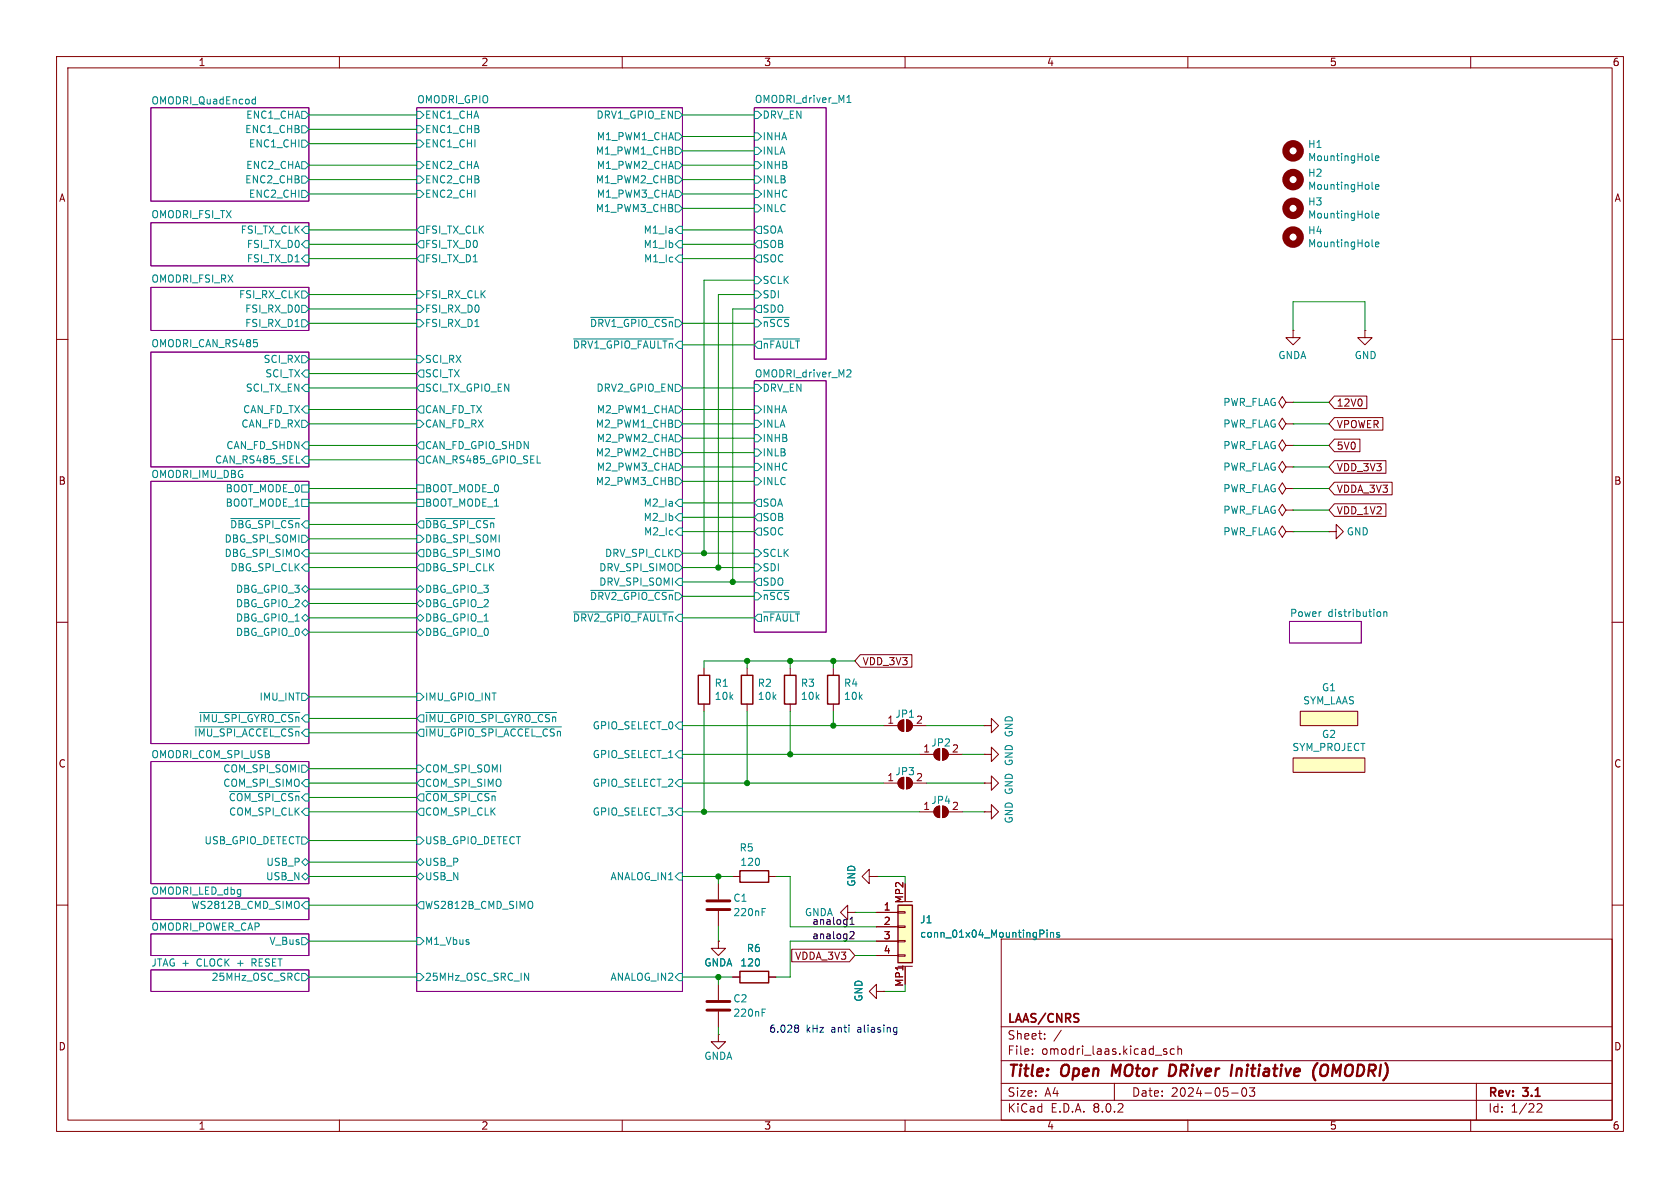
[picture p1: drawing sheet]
<svg xmlns="http://www.w3.org/2000/svg" width="297mm" height="210mm" viewBox="0 0 297 210" stroke-linecap="round" stroke-linejoin="round" font-family="sans-serif">
<g fill="none" stroke="#840000" stroke-width=".18">
<path d="M10 10h277v190h-277zM12 12h273v186h-273zM60 10v2M110 10v2M160 10v2M210 10v2M260 10v2M10 60h2M285 60h2M227.3 78.7l-.6-1-.6 1 .6 1.1 .6-1.1h1.3M227.3 74.9l-.6-1-.6 1 .6 1 .6-1h1.3M227.3 71.1l-.6-1-.6 1 .6 1 .6-1h1.3"/>
<path d="M228.6 78.7h.1M228.6 74.9h.1M228.6 71.1h.1M227.3 94l-.6-1-.6 1 .6 1 .6-1h1.3M227.3 90.2l-.6-1-.6 1 .6 1 .6-1h1.3M227.3 86.4l-.6-1.1-.6 1.1 .6 1 .6-1h1.3M227.3 82.6l-.6-1.1-.6 1.1 .6 1 .6-1h1.3M228.6 94h.1M228.6 90.2h.1M228.6 86.4h.1M228.6 82.6h.1M234.9 94h1.3v-1.3l1.3 1.3-1.3 1.3v-1.3"/>
<path d="M234.9 94h.1M10 110h2M285 110h2M156.2 138.4h2.5M159 137.7l.8-.3v2a1.02 1.02 0 0 1-1-.6 1.02 1.02 0 0 1 .2-1.1zM160.3 137.4a1.02 1.02 0 0 1 1 1 1.02 1.02 0 0 1-1 1zM161.3 138.4h2.5M10 160h2M285 160h2M177 166h108v32h-108zM60 198v2M110 198v2"/>
<path d="M160 198v2M177 194.5h108M177 191.5h108M177 187.5h108M177 181.5h108M182.5 186.3v.1M182.5 185.5v.1M184.7 183.6v.1M184.7 182.8v.1M187.6 182.1l-1.3 2M197 191.5v3M205.9 185.9l.3 .1 .1 .2-.2 .2h-.3"/>
<path d="M205.9 185.4l.3 .1M207.6 185.5l-.4-.1-.3 .3v.4l.1 .2h.6M208.2 185.5l.3-.1 .3 .1 .1 .9M208.2 184.9v1.5M210 198v2M217.7 193.2h1.2M219.7 192.4l.2-.1a.81 .81 0 0 1 .6 .6 .81 .81 0 0 1-.3 .8l-.2 .1a.81 .81 0 0 1-.3-1.4zM220.9 192.3h.9l-.5 .6 .4 .1v.7l-.2 .1h-.4l-.2-.1M260 198v2M261 191.5v6.5M271.7 195.2l.6-.1 .2 .1 .1 .3-.9 1.1h.9"/>
</g>
<path d="M196.8 188.2l-.3 2M207.6 188.3l-.7-.1-.3 2h.5l.5-.3M218.7 188.9l-.2 1.3M219.3 188.9l-.6 .2M232.3 190.6l.2 .4M232.9 187.9l-.6 .9M234.6 188.3a.73 .73 0 0 0-1.1 .6l-.1 .6v.4l.2 .2a.71 .71 0 0 0 1-.2" fill="none" stroke="#840000" stroke-width=".4"/>
<g fill="none" stroke="#840084" stroke-width=".18">
<path d="M26.7 19.1h27.9v16.5h-27.9zM73.7 19.1h46.9v156.2h-46.9zM133.3 19.1h12.7v44.4h-12.7zM26.7 39.4h27.9v7.6h-27.9zM26.7 50.8h27.9v7.6h-27.9zM26.7 62.2h27.9v20.4h-27.9zM133.3 67.3h12.7v44.5h-12.7zM26.7 85.1h27.9v46.3h-27.9zM228 109.9h12.7v3.8h-12.7zM26.7 134.6h27.9v21.6h-27.9zM26.7 158.8h27.9v3.8h-27.9zM26.7 171.5h27.9v3.8h-27.9z"/>
<path d="M26.7 165.1h27.9v3.8h-27.9z"/>
</g>
<g fill="none" stroke="#008484" stroke-width=".18">
<path d="M44.7 18.3h.5M44.7 17.6h.5M45.2 17.1v1.3M53.3 19.7h.7l.6 .6-.6 .7h-.7zM73.7 19.7h.6l.6 .6-.6 .7h-.6zM119.4 19.7h.6l.6 .6-.6 .7h-.6zM133.3 19.7h.7l.6 .6-.6 .7h-.7zM149.7 18.1h.7M149.7 17.2l.4-.3v1.2M53.3 22.2h.7l.6 .7-.6 .6h-.7zM53.3 28.6h.7l.6 .6-.6 .6h-.7zM53.3 24.8h.7l.6 .6-.6 .6h-.7z"/>
<path d="M53.3 33.7h.7l.6 .6-.6 .6h-.7zM53.3 31.1h.7l.6 .7-.6 .6h-.7zM73.7 22.2h.6l.6 .7-.6 .6h-.6zM73.7 24.8h.6l.6 .6-.6 .6h-.6zM73.7 28.6h.6l.6 .6-.6 .6h-.6zM73.7 31.1h.6l.6 .7-.6 .6h-.6zM73.7 33.7h.6l.6 .6-.6 .6h-.6zM119.4 23.5h.6l.6 .6-.6 .7h-.6zM119.4 26h.6l.6 .7-.6 .6h-.6zM119.4 28.6h.6l.6 .6-.6 .6h-.6zM119.4 31.1h.6l.6 .7-.6 .6h-.6zM119.4 33.7h.6l.6 .6-.6 .6h-.6z"/>
<path d="M119.4 36.2h.6l.6 .6-.6 .7h-.6zM133.3 23.5h.7l.6 .6-.6 .7h-.7zM133.3 26h.7l.6 .7-.6 .6h-.7zM133.3 28.6h.7l.6 .6-.6 .6h-.7zM133.3 31.1h.7l.6 .7-.6 .6h-.7zM133.3 33.7h.7l.6 .6-.6 .6h-.7zM133.3 36.2h.7l.6 .6-.6 .7h-.7zM242.6 33.3l.1 .2M243.2 33l.6-.1-.1-.2-.4-.1-.1 .2v.6h.5M53.3 54h.7l.6 .6-.6 .6h-.7zM53.3 56.5h.7l.6 .7-.6 .6h-.7zM53.3 51.4h.7l.6 .7-.6 .6h-.7z"/>
<path d="M54 42.5h.6v1.3h-.6l-.7-.6zM54 45.1h.6v1.3h-.6l-.7-.7zM54 40h.6v1.3h-.6l-.7-.7zM73.7 54h.6l.6 .6-.6 .6h-.6zM73.7 56.5h.6l.6 .7-.6 .6h-.6zM73.7 51.4h.6l.6 .7-.6 .6h-.6zM74.3 45.1h.6v1.3h-.6l-.6-.7zM74.3 42.5h.6v1.3h-.6l-.6-.6zM74.3 40h.6v1.3h-.6l-.6-.7zM101.4 59.9h17.7M104.4 56.1h14.7M119.4 40.6l.6-.6h.6v1.3h-.6z"/>
<path d="M120 42.5h.6v1.3h-.6l-.6-.6zM120 45.1h.6v1.3h-.6l-.6-.7zM133.3 48.9h.7l.6 .6-.6 .7h-.7zM133.3 51.4h.7l.6 .7-.6 .6h-.7zM133.3 56.5h.7l.6 .7-.6 .6h-.7zM134 45.1h.6v1.3h-.6l-.7-.7zM134 42.5h.6v1.3h-.6l-.7-.6zM134 40h.6v1.3h-.6l-.7-.7zM134 54h.6v1.2h-.6l-.7-.6zM134.9 59.9h6.4M134.9 56.1h4.6M53.3 62.9h.7l.6 .6-.6 .6h-.7z"/>
<path d="M53.3 74.3h.7l.6 .6-.6 .7h-.7zM54 67.9h.6v1.3h-.6l-.7-.6zM54 65.4h.6v1.3h-.6l-.7-.7zM54 71.8h.6v1.2h-.6l-.7-.6zM54 78.1h.6v1.3h-.6l-.7-.7zM73.7 74.3h.6l.6 .6-.6 .7h-.6zM73.7 62.9h.6l.6 .6-.6 .6h-.6zM74.3 71.8h.6v1.2h-.6l-.6-.6zM74.3 78.1h.6v1.3h-.6l-.6-.7zM74.3 65.4h.6v1.3h-.6l-.6-.7zM74.3 67.9h.6v1.3h-.6l-.6-.6zM119.4 67.9h.6l.6 .7-.6 .6h-.6z"/>
<path d="M119.4 71.8h.6l.6 .6-.6 .6h-.6zM119.4 74.3h.6l.6 .6-.6 .7h-.6zM119.4 76.8h.6l.6 .7-.6 .6h-.6zM119.4 79.4h.6l.6 .6-.6 .6h-.6zM133.3 71.8h.7l.6 .6-.6 .6h-.7zM133.3 74.3h.7l.6 .6-.6 .7h-.7zM133.3 76.8h.7l.6 .7-.6 .6h-.7zM133.3 79.4h.7l.6 .6-.6 .6h-.7zM133.3 67.9h.7l.6 .7-.6 .6h-.7zM134 60.3h.6v1.3h-.6l-.7-.6zM149.9 65.4h.4l.1 .3-.7 .9h.7M40.8 91.7h12.2"/>
<path d="M52.4 81.9h.6M53.3 94.6h.7l.6 .7-.6 .6h-.7zM53.3 85.7h1.3v1.3h-1.3zM53.3 88.3h1.3v1.2h-1.3zM54 99.7h.6v1.3h-.6l-.7-.7zM54 97.2h.6v1.2h-.6l-.7-.6zM54 80.6h.6v1.3h-.6l-.7-.6zM73.7 94.6h.6l.6 .7-.6 .6h-.6zM73.7 85.7h1.2v1.3h-1.2zM73.7 88.3h1.2v1.2h-1.2zM74.3 97.2h.6v1.2h-.6l-.6-.6zM74.3 99.7h.6v1.3h-.6l-.6-.7z"/>
<path d="M74.3 80.6h.6v1.3h-.6l-.6-.6zM74.3 92.1h.6v1.2h-.6l-.6-.6zM75.3 91.7h12.2M95 81.9h.6M119.4 99.7h.6l.6 .6-.6 .7h-.6zM119.4 97.2h.6l.6 .6-.6 .6h-.6zM119.4 81.9h.6l.6 .7-.6 .6h-.6zM119.4 84.5h.6l.6 .6-.6 .6h-.6zM119.4 94l.6-.7h.6v1.3h-.6zM120 88.3h.6v1.2h-.6l-.6-.6zM120 90.8h.6v1.3h-.6l-.6-.7zM133.3 81.9h.7l.6 .7-.6 .6h-.7z"/>
<path d="M133.3 84.5h.7l.6 .6-.6 .6h-.7zM133.3 97.2h.7l.6 .6-.6 .6h-.7zM133.3 99.7h.7l.6 .6-.6 .7h-.7zM134 93.3h.6v1.3h-.6l-.7-.6zM134 90.8h.6v1.3h-.6l-.7-.7zM134 88.3h.6v1.2h-.6l-.7-.6zM53.3 109.2l.7-.6 .6 .6-.6 .7zM53.3 106.7l.7-.7 .6 .7-.6 .6zM53.3 104.1l.7-.6 .6 .6-.6 .7zM54 111.1l.6 .7-.6 .6-.7-.6zM73.7 104.1l.6-.6 .6 .6-.6 .7zM73.7 106.7l.6-.7 .6 .7-.6 .6z"/>
<path d="M73.7 111.8l.6-.7 .6 .7-.6 .6zM74.3 108.6l.6 .6-.6 .7-.6-.7zM101.4 108.2h17.7M104.4 104.4h14.7M120 102.2h.6v1.3h-.6l-.6-.6zM133.3 104.8h.7l.6 .6-.6 .6h-.7zM134 102.2h.6v1.3h-.6l-.7-.6zM134 108.6h.6v1.3h-.6l-.7-.7zM134.9 108.2h6.4M134.9 104.4h4.6M243.7 108.1l.3 .1 .1 .2-.1 .5-.3 .1M244.6 108.3l.2-.2 .3 .1 .1 .8"/>
<path d="M244.6 108.1v.9M34.5 128.5h18.5M35.3 126h17.7M40.6 139.9h12.4M53.3 122.6h.7l.6 .6-.6 .6h-.7zM53.3 135.3h.7l.6 .6-.6 .6h-.7zM54 137.8h.6v1.3h-.6l-.7-.7zM73.7 135.3h.6l.6 .6-.6 .6h-.6zM73.7 122.6h.6l.6 .6-.6 .6h-.6zM74.3 137.8h.6v1.3h-.6l-.6-.7zM74.3 126.4h.6v1.2h-.6l-.6-.6zM74.3 128.9h.6v1.3h-.6l-.6-.7z"/>
<path d="M75.3 126h23.1M75.3 128.5h24M75.3 139.9h12.4M119.4 133.4l.6-.7h.6v1.3h-.6zM120 127.6h.6v1.3h-.6l-.6-.6zM120 137.8h.6v1.3h-.6l-.6-.7zM52.7 159.4a.9 .9 0 0 1 0 1.1M53.3 154.9l.7-.6 .6 .6-.6 .7zM53.3 148h.7l.6 .6-.6 .6h-.7zM53.3 152.4l.7-.6 .6 .6-.6 .6zM54 159.4h.6v1.3h-.6l-.7-.7zM54 142.9h.6v1.2h-.6l-.7-.6z"/>
<path d="M73.7 154.9l.6-.6 .6 .6-.6 .7zM73.7 152.4l.6-.6 .6 .6-.6 .6zM73.7 148h.6l.6 .6-.6 .6h-.6zM74.3 142.9h.6v1.2h-.6l-.6-.6zM74.3 140.3h.6v1.3h-.6l-.6-.6zM74.3 159.4h.6v1.3h-.6l-.6-.7zM94 159.4a.9 .9 0 0 1 0 1.1M120 154.3h.6v1.3h-.6l-.6-.7zM120 142.9h.6v1.2h-.6l-.6-.6zM53.3 172.1h.7l.6 .6-.6 .7h-.7zM53.3 165.7h.7l.6 .7-.6 .6h-.7zM73.7 165.7h.6l.6 .7-.6 .6h-.6z"/>
<path d="M73.7 172.1h.6l.6 .6-.6 .7h-.6zM92.7 172l.8 1.3v-1.3M120 172.1h.6v1.3h-.6l-.6-.7z"/>
</g>
<g fill="#840000" stroke="#840000" stroke-width=".18">
<path d="M159 137.7l.8-.3v2a1.02 1.02 0 0 1-1-.6 1.02 1.02 0 0 1 .2-1.1z"/>
<path d="M160.3 137.4a1.02 1.02 0 0 1 1 1 1.02 1.02 0 0 1-1 1z"/>
</g>
<circle cx="228.6" cy="31.7" r="1.27" fill="none" stroke="#840000" stroke-width="1.3"/>
<path d="M228.6 134h12.7v2.5h-12.7z" fill="#ffffc2"/>
<path d="M228.6 58.4v1.3h-1.3l1.3 1.3 1.3-1.3h-1.3M228.6 58.4h.1M241.3 58.4v1.3h1.3l-1.3 1.3-1.3-1.3h1.3M241.3 58.4h.1M228.6 134h12.7v2.5h-12.7z" fill="none" stroke="#840000" stroke-width=".18"/>
<g fill="none" stroke="#840000" stroke-width="1.3">
<circle cx="228.6" cy="26.7" r="1.27"/>
<circle cx="228.6" cy="36.8" r="1.27"/>
</g>
<path d="M242.6 38.4l.1 .2M242.6 28.2l.1 .2M243.2 38.1l.6-.1-.1-.2-.4-.1-.1 .2v.6h.5M243.2 28l.6-.2-.1-.2-.4-.1-.1 .2v.6h.5" fill="none" stroke="#008484" stroke-width=".18"/>
<path d="M229.9 125.7h10.1v2.6h-10.1z" fill="#ffffc2"/>
<g fill="none" stroke="#840000" stroke-width=".18">
<path d="M124.5 118.1v1.3M132.1 118.1v1.3M139.7 118.1v1.3M147.3 118.1v1.3M124.5 124.5v1.2M132.1 124.5v1.2M139.7 124.5v1.2M147.3 124.5v1.2M162.6 133.4h2.5M165.4 132.6l.7-.3v2.1a1.02 1.02 0 0 1-.9-.7 1.02 1.02 0 0 1 .2-1.1zM166.6 132.3a1.02 1.02 0 0 1 1 1.1 1.02 1.02 0 0 1-1 1zM167.6 133.4h2.6"/>
<path d="M174 138.4h1.3v1.3l1.2-1.3-1.2-1.2v1.2M174 138.4h.1M174 128.3h1.3v1.2l1.2-1.2-1.2-1.3v1.3M174 128.3h.1M174 133.4h1.3v1.2l1.2-1.2-1.2-1.3v1.3M174 133.4h.1M229.9 125.7h10.1v2.6h-10.1zM127 156.2v2.8M153.7 154.9v1.3l-1.3-1.3 1.3-1.2v1.2h1.2M154.9 154.9h.1M162.6 143.5h2.5M165.4 142.8l.7-.3v2a1.02 1.02 0 0 1-.9-.6 1.02 1.02 0 0 1 .2-1.1z"/>
<path d="M166.6 142.5a1.02 1.02 0 0 1 1 1 1.02 1.02 0 0 1-1 1zM167.6 143.5h2.6M174 143.5h1.3v1.3l1.2-1.3-1.2-1.3v1.3M174 143.5h.1M127 166.4v1.2h1.3l-1.3 1.3-1.3-1.3h1.3M127 166.4h.1M127 161v2.8M129.5 172.7h1.3M135.9 172.7h1.3M149.9 161.3v-1.3l-1.3 1.3 1.3 1.3v-1.3h1.2M151.1 161.3h.1"/>
</g>
<circle cx="228.6" cy="41.9" r="1.27" fill="none" stroke="#840000" stroke-width="1.3"/>
<path d="M242.6 43.5l.1 .1M243.2 43.2l.6-.1-.1-.3h-.4l-.1 .2v.6h.5M134.7 161.2h.5M134.7 160.6h.6" fill="none" stroke="#008484" stroke-width=".18"/>
<path d="M123.4 119.4h2.1v5.1h-2.1zM131.1 119.4h2v5.1h-2zM138.7 119.4h2v5.1h-2zM146.3 119.4h2v5.1h-2zM130.8 171.7h5.1v2h-5.1z" fill="none" stroke="#840000" stroke-width=".25"/>
<path d="M125 159.3h4M125 160.8h4" fill="none" stroke="#840000" stroke-width=".51"/>
<g fill="#840000" stroke="#840000" stroke-width=".18">
<path d="M165.4 142.8l.7-.3v2a1.02 1.02 0 0 1-.9-.6 1.02 1.02 0 0 1 .2-1.1z"/>
<path d="M166.6 142.5a1.02 1.02 0 0 1 1 1 1.02 1.02 0 0 1-1 1z"/>
<path d="M165.4 132.6l.7-.3v2.1a1.02 1.02 0 0 1-.9-.7 1.02 1.02 0 0 1 .2-1.1z"/>
<path d="M166.6 132.3a1.02 1.02 0 0 1 1 1.1 1.02 1.02 0 0 1-1 1z"/>
</g>
<path d="M158.7 160h2.6v10.2h-2.6z" fill="#ffffc2"/>
<g fill="none" stroke="#840000" stroke-width=".18">
<path d="M235.9 70h5.7v2.2h-5.7l-1-1.1zM235.9 77.6h4.5v2.3h-4.5l-1-1.2zM235.9 73.8h8.6v2.2h-8.6l-1-1.1zM235.9 89.1h9.1v2.2h-9.1l-1-1.1zM235.9 85.2h10.2v2.3h-10.2l-1-1.1zM235.9 81.4h9.1v2.3h-9.1l-1-1.1zM152.1 115.7h9.1v2.3h-9.1l-1-1.2zM156.2 128.3h2.5M159 127.6l.8-.3v2a1.02 1.02 0 0 1-1-.6 1.02 1.02 0 0 1 .2-1.1zM160.3 127.3a1.02 1.02 0 0 1 1 1 1.02 1.02 0 0 1-1 1zM161.3 128.3h2.5M129.5 154.9h1.3"/>
<path d="M135.9 154.9h1.3M154.9 154.9h.1M158.7 159.4h2.6M160 156.2v3.1M127 166.4h.1M127 174v2.8M127 178.8v2.8M129.5 172.7h1.3M135.9 172.7h1.3M140 167.8h10.2l.9 1.1-.9 1.1h-10.2zM154.9 175.3v1.2l-1.2-1.2 1.2-1.3v1.3h1.3M154.9 161.3h3.8"/>
<path d="M154.9 163.8h3.8M154.9 166.4h3.8M154.9 168.9h3.8M156.2 175.3h.1M158.7 168.8h1.3v.2h-1.3zM158.7 166.2h1.3v.3h-1.3zM158.7 163.7h1.3v.3h-1.3zM158.7 161.2h1.3v.2h-1.3zM158.7 170.8h2.6M160 170.9v3.1M127 182.9v1.3h1.3l-1.3 1.2-1.3-1.2h1.3M127 182.9h.1"/>
</g>
<path d="M130.8 153.9h5.1v2.1h-5.1zM158.7 160h2.6v10.2h-2.6z" fill="none" stroke="#840000" stroke-width=".25"/>
<path d="M134.7 179h.5M134.7 178.4h.6M184.4 164.5l.2 .2-.2 .3M185.1 164.4v.1M185.1 164.8v.9M185.7 164.8v.9M185.7 165l.2-.2 .3 .1 .1 .8M187.3 164.9l-.3-.1-.2 .2 .1 .2 .4 .1v.3h-.5" fill="none" stroke="#008484" stroke-width=".18"/>
<path d="M125 178.6h4M125 177h4" fill="none" stroke="#840000" stroke-width=".51"/>
<g fill="#840000" stroke="#840000" stroke-width=".18">
<path d="M159 127.6l.8-.3v2a1.02 1.02 0 0 1-1-.6 1.02 1.02 0 0 1 .2-1.1z"/>
<path d="M160.3 127.3a1.02 1.02 0 0 1 1 1 1.02 1.02 0 0 1-1 1z"/>
</g>
<path d="M150.3 163.4h.7M150.3 162.5l.3-.4v1.3M150.3 164.7h.4l.3 .3-.8 .9h.8" fill="none" stroke="#000" stroke-width=".18"/>
<path d="M140.7 181.2h.2l.3 .2-.3 .3M140.7 181.7h.2M140.9 181.7l.3 .3v.2l-.3 .3h-.2M158.2 181.6l.3 .1M158.5 182.4l-.3 .1M158.5 181.6v1l-.2 .3" fill="none" stroke="#0000c2" stroke-width=".18"/>
<g fill="none" stroke="#008400" stroke-width=".18">
<path d="M54.6 20.3h19.1M54.6 22.9h19.1M54.6 25.4h19.1M54.6 29.2h19.1M54.6 34.3h19.1M54.6 31.8h19.1M120.6 20.3h12.7M120.6 29.2h12.7M120.6 34.3h12.7M120.6 31.8h12.7M120.6 24.1h12.7M120.6 26.7h12.7"/>
<path d="M120.6 36.8h12.7M54.6 57.2h19.1M54.6 40.6h19.1M54.6 52.1h19.1M54.6 43.2h19.1M54.6 54.6h19.1M54.6 45.7h19.1M120.6 57.2h12.7M120.6 40.6h12.7M120.6 43.2h12.7M120.6 45.7h12.7M133.3 52.1h-6.3v48.2"/>
<path d="M133.3 54.6h-3.8v48.3M133.3 49.5h-8.8v48.3M228.6 58.4v-5.1h12.7v5.1M54.6 72.4h19.1M54.6 68.6h19.1M54.6 63.5h19.1M54.6 66h19.1M54.6 74.9h19.1M54.6 78.7h19.1M120.6 72.4h12.7M120.6 68.6h12.7M120.6 74.9h12.7"/>
<path d="M120.6 61h12.7M120.6 77.5h12.7M228.6 74.9h6.3M228.6 78.7h6.3M228.6 71.1h6.3M54.6 86.4h19.1M54.6 81.3h19.1M54.6 88.9h19.1M54.6 97.8h19.1M54.6 95.3h19.1M54.6 92.7h19.1M120.6 94h12.7"/>
<path d="M120.6 82.6h12.7M120.6 91.4h12.7M120.6 88.9h12.7M120.6 97.8h12.7M120.6 80h12.7M120.6 85.1h12.7M228.6 86.4h6.3M228.6 94h6.3M228.6 90.2h6.3M228.6 82.6h6.3M54.6 100.3h19.1M54.6 111.8h19.1"/>
<path d="M54.6 109.2h19.1M54.6 106.7h19.1M54.6 104.1h19.1M120.6 100.3h12.7M120.6 102.9h12.7M120.6 109.2h12.7M120.6 105.4h12.7M132.1 116.8v1.3M139.7 116.8v1.3M147.3 116.8v1.3M151.1 116.8h-26.6v1.3M54.6 138.4h19.1"/>
<path d="M54.6 127h19.1M54.6 129.5h19.1M54.6 135.9h19.1M54.6 123.2h19.1M120.6 133.4h42M120.6 128.3h35.6M120.6 138.4h35.6M124.5 125.7v17.8M132.1 125.7v12.7M139.7 125.7v7.7M147.3 125.7v2.6M163.8 128.3h10.2"/>
<path d="M163.8 138.4h10.2M170.2 133.4h3.8M54.6 154.9h19.1M54.6 143.5h19.1M54.6 141h19.1M54.6 148.6h19.1M54.6 152.4h19.1M120.6 154.9h8.9M120.6 143.5h42M127 154.9v1.3M137.2 154.9h2.5v8.9h15.2M154.9 154.9h5.1v1.3"/>
<path d="M170.2 143.5h3.8M54.6 172.7h19.1M54.6 166.4h19.1M54.6 160h19.1M120.6 172.7h8.9M127 163.8v2.6M127 172.7v1.3M151.1 168.9h3.8M151.1 161.3h3.8M154.9 166.4h-15.2v6.3h-2.5M160 174v1.3h-3.8M127 181.6v1.3"/>
</g>
<g fill="#008400" stroke="#008400" stroke-width=".18">
<circle cx="127" cy="154.9" r=".46"/>
<circle cx="127" cy="172.7" r=".46"/>
<circle cx="132.1" cy="116.8" r=".46"/>
<circle cx="129.5" cy="102.9" r=".46"/>
<circle cx="127" cy="100.3" r=".46"/>
<circle cx="124.5" cy="97.8" r=".46"/>
<circle cx="147.3" cy="128.3" r=".46"/>
<circle cx="139.7" cy="116.8" r=".46"/>
<circle cx="147.3" cy="116.8" r=".46"/>
<circle cx="132.1" cy="138.4" r=".46"/>
<circle cx="124.5" cy="143.5" r=".46"/>
<circle cx="139.7" cy="133.4" r=".46"/>
</g>
<g font-size="2.8" fill="#840000">
<text x="178" y="190.9">Title:</text>
<text x="187.7" y="190.9">Open</text>
<text x="197.4" y="190.9">MOtor</text>
<text x="208.3" y="190.9">DRiver</text>
<text x="220.1" y="190.9">Initiative</text>
<text x="235.3" y="190.9">(OMODRI)</text>
</g>
<g font-size="2.1" fill="#840000">
<text x="178" y="184">Sheet:</text>
<text x="178" y="181.2">LAAS/CNRS</text>
<text x="178" y="186.7">File:</text>
<text x="184.1" y="186.7">omodri_laas.kicad_sch</text>
<text x="178" y="196.9">KiCad</text>
<text x="178" y="194.1">Size:</text>
<text x="184.7" y="194.1">A4</text>
<text x="185.7" y="196.9">E.D.A.</text>
<text x="193.3" y="196.9">8.0.2</text>
<text x="200" y="194.1">Date:</text>
<text x="207" y="194.1">2024-05-03</text>
<text x="263" y="194.3">Rev:</text>
<text x="263" y="196.9">Id:</text>
<text x="267.1" y="196.9">1/22</text>
<text x="269.4" y="194.3">3.1</text>
</g>
<g font-size="1.8" fill="#840000">
<text x="35" y="11.9">1</text>
<text x="85" y="11.9">2</text>
<text x="135" y="11.9">3</text>
<text x="185" y="11.9">4</text>
<text x="235" y="11.9">5</text>
<text x="285" y="11.9">6</text>
<text x="10.3" y="35.9">A</text>
<text x="285.3" y="35.9">A</text>
<text x="236.2" y="72.1">12V0</text>
<text x="236.2" y="75.9">VPOWER</text>
<text x="236.2" y="79.7">5V0</text>
<text x="236.2" y="83.5">VDD_3V3</text>
<text x="10.3" y="85.9">B</text>
<text x="236.2" y="87.3">VDDA_3V3</text>
<text x="285.3" y="85.9">B</text>
<text x="236.2" y="91.1">VDD_1V2</text>
<text x="152.4" y="117.8">VDD_3V3</text>
<text x="156.8" y="128">1</text>
<text x="161.9" y="128">2</text>
<text x="10.3" y="135.9">C</text>
<text x="163.1" y="133.1">1</text>
<text x="168.2" y="133.1">2</text>
<text x="285.3" y="135.9">C</text>
<text x="156.8" y="138.2">1</text>
<text x="163.1" y="143.3">1</text>
<text x="168.2" y="143.3">2</text>
<text x="156.1" y="161">1</text>
<text x="159.8" y="159.8" transform="rotate(-90 159.8 159.8)">MP2</text>
<text x="156.1" y="163.6">2</text>
<text x="156.1" y="166.1">3</text>
<text x="140.5" y="169.9">VDDA_3V3</text>
<text x="156.1" y="168.7">4</text>
<text x="159.8" y="174.5" transform="rotate(-90 159.8 174.5)">MP1</text>
<text x="10.3" y="185.9">D</text>
<text x="285.3" y="185.9">D</text>
<text x="35" y="199.9">1</text>
<text x="85" y="199.9">2</text>
<text x="135" y="199.9">3</text>
<text x="185" y="199.9">4</text>
<text x="235" y="199.9">5</text>
<text x="285" y="199.9">6</text>
</g>
<g font-size="1.8" fill="#008484">
<text x="26.7" y="18.5">OMODRI_QuadEncod</text>
<text x="43.2" y="23.7">ENC1_CHB</text>
<text x="43.4" y="21.2">ENC1_CHA</text>
<text x="73.7" y="18.3">OMODRI_GPIO</text>
<text x="75" y="21.2">ENC1_CHA</text>
<text x="75" y="23.7">ENC1_CHB</text>
<text x="105.3" y="21.2">DRV1_GPIO_EN</text>
<text x="133.3" y="18.3">OMODRI_driver_M1</text>
<text x="134.7" y="21.2">DRV_EN</text>
<text x="43.9" y="26.3">ENC1_CHI</text>
<text x="75" y="26.3">ENC1_CHI</text>
<text x="105.2" y="27.5">M1_PWM1_CHB</text>
<text x="105.4" y="25">M1_PWM1_CHA</text>
<text x="134.7" y="25">INHA</text>
<text x="134.7" y="27.5">INLA</text>
<text x="231.1" y="26.4">H1</text>
<text x="231.1" y="28.7">MountingHole</text>
<text x="43.2" y="32.6">ENC2_CHB</text>
<text x="43.4" y="30.1">ENC2_CHA</text>
<text x="43.9" y="35.2">ENC2_CHI</text>
<text x="75" y="30.1">ENC2_CHA</text>
<text x="75" y="32.6">ENC2_CHB</text>
<text x="75" y="35.2">ENC2_CHI</text>
<text x="105.2" y="32.6">M1_PWM2_CHB</text>
<text x="105.4" y="30.1">M1_PWM2_CHA</text>
<text x="105.4" y="35.2">M1_PWM3_CHA</text>
<text x="134.7" y="30.1">INHB</text>
<text x="134.7" y="32.6">INLB</text>
<text x="134.7" y="35.2">INHC</text>
<text x="231.1" y="31.4">H2</text>
<text x="231.1" y="33.8">MountingHole</text>
<text x="26.7" y="38.7">OMODRI_FSI_TX</text>
<text x="42.5" y="41.5">FSI_TX_CLK</text>
<text x="75" y="41.5">FSI_TX_CLK</text>
<text x="105.2" y="37.7">M1_PWM3_CHB</text>
<text x="113.7" y="41.5">M1_Ia</text>
<text x="134.7" y="37.7">INLC</text>
<text x="134.7" y="41.5">SOA</text>
<text x="231.1" y="36.5">H3</text>
<text x="231.1" y="38.8">MountingHole</text>
<text x="231.1" y="41.6">H4</text>
<text x="43.5" y="44">FSI_TX_D0</text>
<text x="43.5" y="46.6">FSI_TX_D1</text>
<text x="75" y="46.6">FSI_TX_D1</text>
<text x="75" y="44">FSI_TX_D0</text>
<text x="113.7" y="44">M1_Ib</text>
<text x="113.8" y="46.6">M1_Ic</text>
<text x="134.7" y="46.6">SOC</text>
<text x="134.7" y="44">SOB</text>
<text x="231.1" y="43.9">MountingHole</text>
<text x="26.7" y="50">OMODRI_FSI_RX</text>
<text x="42.1" y="52.9">FSI_RX_CLK</text>
<text x="75" y="52.9">FSI_RX_CLK</text>
<text x="134.7" y="50.4">SCLK</text>
<text x="134.7" y="52.9">SDI</text>
<text x="43.2" y="55.5">FSI_RX_D0</text>
<text x="43.2" y="58">FSI_RX_D1</text>
<text x="75" y="55.5">FSI_RX_D0</text>
<text x="75" y="58">FSI_RX_D1</text>
<text x="104.2" y="58">~{DRV1_GPIO_CSn}</text>
<text x="134.7" y="55.5">SDO</text>
<text x="134.7" y="58">~{nSCS}</text>
<text x="26.7" y="61.5">OMODRI_CAN_RS485</text>
<text x="46.5" y="64.4">SCI_RX</text>
<text x="75" y="64.4">SCI_RX</text>
<text x="101.2" y="61.8">~{DRV1_GPIO_FAULTn}</text>
<text x="134.7" y="61.8">~{nFAULT}</text>
<text x="225.9" y="63.7">GNDA</text>
<text x="239.4" y="63.7">GND</text>
<text x="43.4" y="69.4">SCI_TX_EN</text>
<text x="46.8" y="66.9">SCI_TX</text>
<text x="75" y="66.9">SCI_TX</text>
<text x="75" y="69.4">SCI_TX_GPIO_EN</text>
<text x="105.3" y="69.4">DRV2_GPIO_EN</text>
<text x="133.3" y="66.8">OMODRI_driver_M2</text>
<text x="134.7" y="69.4">DRV_EN</text>
<text x="216.2" y="72">PWR_FLAG</text>
<text x="42.6" y="75.8">CAN_FD_RX</text>
<text x="42.9" y="73.3">CAN_FD_TX</text>
<text x="75" y="73.3">CAN_FD_TX</text>
<text x="75" y="75.8">CAN_FD_RX</text>
<text x="105.2" y="75.8">M2_PWM1_CHB</text>
<text x="105.4" y="73.3">M2_PWM1_CHA</text>
<text x="134.7" y="73.3">INHA</text>
<text x="134.7" y="75.8">INLA</text>
<text x="216.2" y="75.8">PWR_FLAG</text>
<text x="37.9" y="82.1">CAN_RS485_SEL</text>
<text x="39.9" y="79.6">CAN_FD_SHDN</text>
<text x="75" y="82.1">CAN_RS485_GPIO_SEL</text>
<text x="75" y="79.6">CAN_FD_GPIO_SHDN</text>
<text x="105.2" y="80.9">M2_PWM2_CHB</text>
<text x="105.4" y="78.3">M2_PWM2_CHA</text>
<text x="105.4" y="83.4">M2_PWM3_CHA</text>
<text x="134.7" y="78.3">INHB</text>
<text x="134.7" y="80.9">INLB</text>
<text x="134.7" y="83.4">INHC</text>
<text x="216.2" y="83.4">PWR_FLAG</text>
<text x="216.2" y="79.6">PWR_FLAG</text>
<text x="26.7" y="84.6">OMODRI_IMU_DBG</text>
<text x="39.8" y="87.2">BOOT_MODE_0</text>
<text x="39.8" y="89.8">BOOT_MODE_1</text>
<text x="75" y="87.2">BOOT_MODE_0</text>
<text x="75" y="89.8">BOOT_MODE_1</text>
<text x="105.2" y="86">M2_PWM3_CHB</text>
<text x="113.7" y="89.8">M2_Ia</text>
<text x="134.7" y="86">INLC</text>
<text x="134.7" y="89.8">SOA</text>
<text x="216.2" y="87.2">PWR_FLAG</text>
<text x="40.6" y="93.6">~{DBG_SPI_CSn}</text>
<text x="75" y="93.6">~{DBG_SPI_CSn}</text>
<text x="113.7" y="92.3">M2_Ib</text>
<text x="113.8" y="94.8">M2_Ic</text>
<text x="134.7" y="94.8">SOC</text>
<text x="134.7" y="92.3">SOB</text>
<text x="216.2" y="94.8">PWR_FLAG</text>
<text x="216.2" y="91">PWR_FLAG</text>
<text x="238" y="94.8">GND</text>
<text x="39.6" y="96.1">DBG_SPI_SOMI</text>
<text x="39.6" y="98.7">DBG_SPI_SIMO</text>
<text x="40.6" y="101.2">DBG_SPI_CLK</text>
<text x="75" y="98.7">DBG_SPI_SIMO</text>
<text x="75" y="96.1">DBG_SPI_SOMI</text>
<text x="75" y="101.2">DBG_SPI_CLK</text>
<text x="105.8" y="101.2">DRV_SPI_SIMO</text>
<text x="106.9" y="98.7">DRV_SPI_CLK</text>
<text x="134.7" y="98.7">SCLK</text>
<text x="134.7" y="101.2">SDI</text>
<text x="41.6" y="107.5">DBG_GPIO_2</text>
<text x="41.6" y="105">DBG_GPIO_3</text>
<text x="75" y="105">DBG_GPIO_3</text>
<text x="75" y="107.5">DBG_GPIO_2</text>
<text x="104.2" y="106.3">~{DRV2_GPIO_CSn}</text>
<text x="105.8" y="103.7">DRV_SPI_SOMI</text>
<text x="134.7" y="103.7">SDO</text>
<text x="134.7" y="106.3">~{nSCS}</text>
<text x="41.6" y="110.1">DBG_GPIO_1</text>
<text x="41.6" y="112.6">DBG_GPIO_0</text>
<text x="75" y="110.1">DBG_GPIO_1</text>
<text x="75" y="112.6">DBG_GPIO_0</text>
<text x="101.2" y="110.1">~{DRV2_GPIO_FAULTn}</text>
<text x="134.7" y="110.1">~{nFAULT}</text>
<text x="228" y="109.1">Power</text>
<text x="234.8" y="109.1">distribution</text>
<text x="45.8" y="124.1">IMU_INT</text>
<text x="75" y="124.1">IMU_GPIO_INT</text>
<text x="126.2" y="121.6">R1</text>
<text x="126.2" y="123.9">10k</text>
<text x="133.9" y="121.6">R2</text>
<text x="133.9" y="123.9">10k</text>
<text x="141.5" y="121.6">R3</text>
<text x="141.5" y="123.9">10k</text>
<text x="149.1" y="121.6">R4</text>
<text x="149.1" y="123.9">10k</text>
<text x="230.3" y="124.7">SYM_LAAS</text>
<text x="233.6" y="122.4">G1</text>
<text x="34.2" y="130.4">~{IMU_SPI_ACCEL_CSn}</text>
<text x="35.1" y="127.9">~{IMU_SPI_GYRO_CSn}</text>
<text x="75" y="127.9">~{IMU_GPIO_SPI_GYRO_CSn}</text>
<text x="75" y="130.4">~{IMU_GPIO_SPI_ACCEL_CSn}</text>
<text x="104.7" y="129.1">GPIO_SELECT_0</text>
<text x="158.2" y="127.1">JP1</text>
<text x="233.6" y="130.7">G2</text>
<text x="26.7" y="134.1">OMODRI_COM_SPI_USB</text>
<text x="39.4" y="136.8">COM_SPI_SOMI</text>
<text x="75" y="136.8">COM_SPI_SOMI</text>
<text x="104.7" y="134.2">GPIO_SELECT_1</text>
<text x="158.2" y="137.2">JP3</text>
<text x="164.5" y="132.2">JP2</text>
<text x="228.4" y="133">SYM_PROJECT</text>
<text x="39.4" y="139.3">COM_SPI_SIMO</text>
<text x="40.3" y="141.8">~{COM_SPI_CSn}</text>
<text x="75" y="139.3">COM_SPI_SIMO</text>
<text x="75" y="141.8">~{COM_SPI_CSn}</text>
<text x="104.7" y="139.3">GPIO_SELECT_2</text>
<text x="161.9" y="138.2">2</text>
<text x="164.5" y="142.3">JP4</text>
<text x="36" y="149.5">USB_GPIO_DETECT</text>
<text x="40.4" y="144.4">COM_SPI_CLK</text>
<text x="75" y="144.4">COM_SPI_CLK</text>
<text x="75" y="149.5">USB_GPIO_DETECT</text>
<text x="104.7" y="144.4">GPIO_SELECT_3</text>
<text x="179.2" y="145.7" transform="rotate(-90 179.2 145.7)">GND GND GND GND</text>
<text x="46.9" y="155.8">USB_N</text>
<text x="47" y="153.3">USB_P</text>
<text x="75" y="155.8">USB_N</text>
<text x="75" y="153.3">USB_P</text>
<text x="107.8" y="155.8">ANALOG_IN1</text>
<text x="130.7" y="150.7">R5</text>
<text x="130.8" y="153.3">120</text>
<text x="26.7" y="158.2">OMODRI_LED_dbg</text>
<text x="33.7" y="160.9">WS2812B_CMD_SIMO</text>
<text x="75" y="160.9">WS2812B_CMD_SIMO</text>
<text x="129.5" y="159.6">C1</text>
<text x="151.4" y="156.8" transform="rotate(-90 151.4 156.8)">GND</text>
<text x="26.7" y="164.6">OMODRI_POWER_CAP</text>
<text x="47.5" y="167.2">V_Bus</text>
<text x="75" y="167.2">M1_Vbus</text>
<text x="129.5" y="162.2">220nF</text>
<text x="162.6" y="163.4">J1</text>
<text x="162.6" y="166">conn_01x04_MountingPins</text>
<text x="26.7" y="170.9">JTAG +</text>
<text x="34.9" y="170.9">CLOCK</text>
<text x="37.3" y="173.6">25MHz_OSC_SRC</text>
<text x="42.2" y="170.9">+</text>
<text x="45" y="170.9">RESET</text>
<text x="75" y="173.6">25MHz_OSC_SRC_IN</text>
<text x="107.8" y="173.6">ANALOG_IN2</text>
<text x="124.4" y="171">GNDA</text>
<text x="130.8" y="171">120</text>
<text x="131.9" y="168.5">R6</text>
<text x="129.5" y="177.4">C2</text>
<text x="129.5" y="179.9">220nF</text>
<text x="152.7" y="177.2" transform="rotate(-90 152.7 177.2)">GND</text>
<text x="124.4" y="187.6">GNDA</text>
</g>
<g font-size="1.8">
<text x="142.2" y="162.2">GNDA</text>
<text x="143.5" y="166.1">analog2</text>
<text x="143.5" y="163.6">analog1</text>
</g>
<g font-size="1.8" fill="#0000c2">
<text x="135.9" y="182.6">6.028</text>
<text x="142.5" y="182.6">kHz</text>
<text x="147.1" y="182.6">anti</text>
<text x="151.9" y="182.6">aliasing</text>
</g>
</svg>
